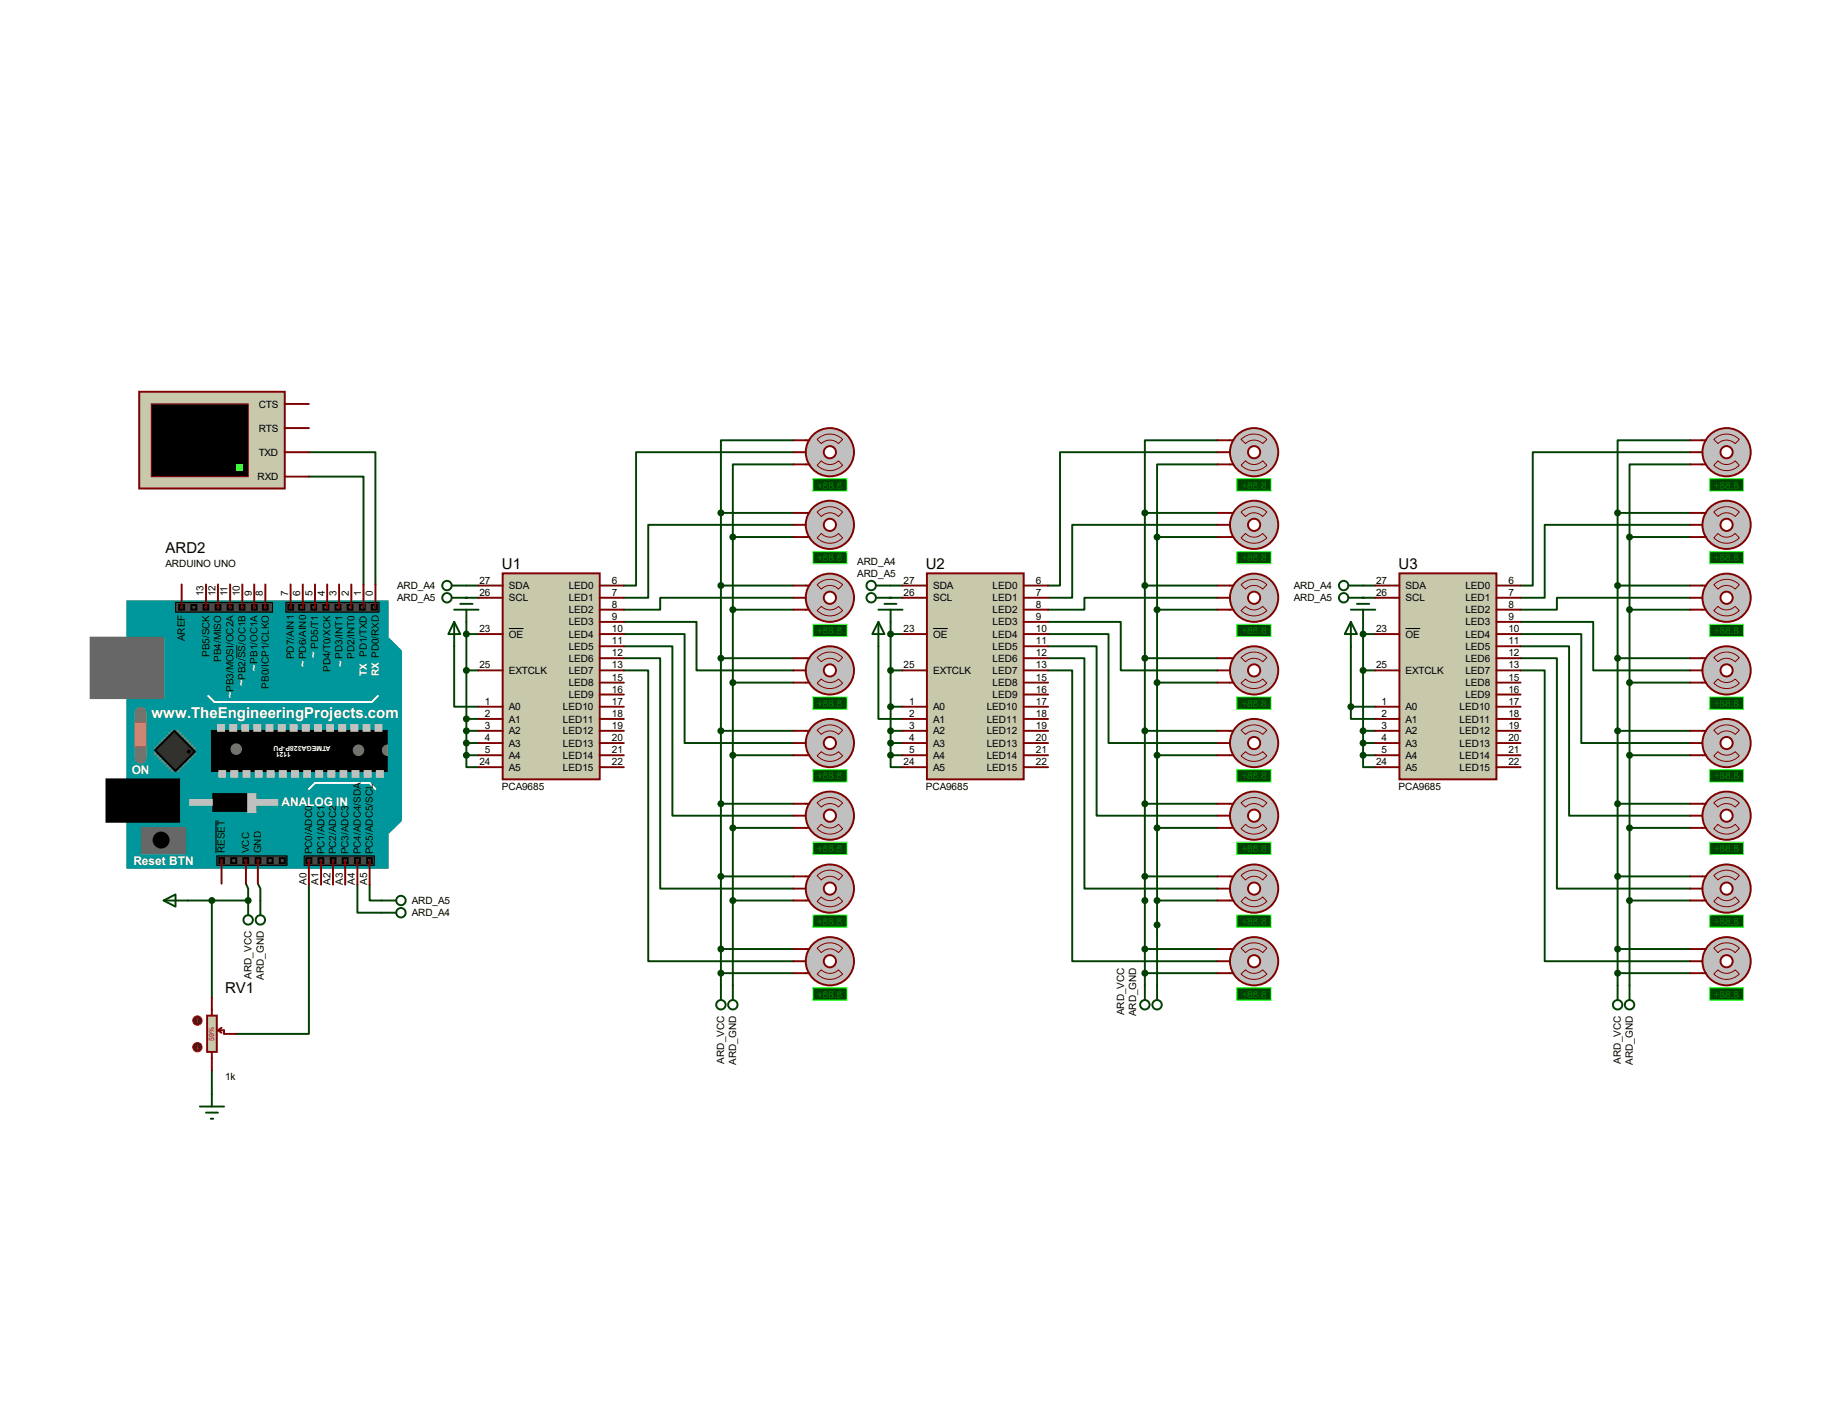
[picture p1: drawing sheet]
<svg xmlns="http://www.w3.org/2000/svg" width="279mm" height="216mm" viewBox="0 0 279 216" stroke-linecap="round" stroke-linejoin="round" font-family="sans-serif">
<g fill="none" stroke="#004000" stroke-width=".3">
<path d="M47.2 72.8h8.3v16.4M47.2 69h10.1v20.2M110.1 78.3h11.1M110.1 78.3v72.2M121.2 67.2h-11.1v11.1M121.2 70.9h-9.3v11.1M121.2 69h-24.1v20.4h-1.9M174.8 78.3h11.1M174.8 78.3v72.2M185.9 67.2h-11.1v11.1M185.9 70.9h-9.2v11.1M185.9 69h-24.1v20.4h-1.8"/>
<path d="M247 78.3h11.1M247 78.3v72.2M258.1 67.2h-11.1v11.1M258.1 70.9h-9.3v11.1M258.1 69h-24.1v20.4h-1.8M69.3 98.7v9.2h3.8M71.2 95v20.3M71.2 89.4h1.9M71.2 91.3h1.9M71.2 96.8h1.9M95.2 95h11.1v7.4h14.9M95.2 96.8h9.3v16.7h16.7"/>
<path d="M95.2 98.7h7.5v25.8h18.5M110.1 89.4h11.1M111.9 82h9.3M111.9 82v68.5M111.9 93.1h9.3M121.2 91.3h-20.4v1.8h-5.6M121.2 80.1h-22.2v11.2h-3.8M134.1 98.7v11.1h3.7M136 89.4h1.8M136 91.3h1.8M136 95v20.3M136 96.8h1.8"/>
<path d="M160 95h11.1v7.4h14.8M160 96.8h9.2v16.7h16.7M160 98.7h7.4v25.8h18.5M174.8 89.4h11.1M176.7 82h9.2M176.7 93.1h9.2M176.7 82v68.5M185.9 91.3h-20.3v1.8h-5.6M185.9 80.1h-22.2v11.2h-3.7M206.2 98.7v9.2M208.1 89.4h1.9M208.1 91.3h1.9"/>
<path d="M208.1 96.8h1.9M208.1 95v20.3M232.2 95h11v7.4h14.9M232.2 96.8h9.2v16.7h16.7M232.2 98.7h7.4v25.8h18.5M247 89.4h11.1M248.8 82h9.3M248.8 93.1h9.3M248.8 82v68.5M258.1 91.3h-20.4v1.8h-5.5M258.1 80.1h-22.3v11.2h-3.6M71.2 115.3v1.8h1.9"/>
<path d="M71.2 111.6h1.9M71.2 115.3h1.9M71.2 102.4h1.9M71.2 109.8h1.9M71.2 113.5h1.9M95.2 100.5h5.6v35.2h20.4M95.2 102.4h3.8v44.4h22.2M110.1 100.5h11.1M110.1 111.6h11.1M111.9 104.2h9.3M111.9 115.3h9.3M136 115.3v1.8h1.8"/>
<path d="M136 111.6h1.8M136 115.3h1.8M136 102.4h1.8M136 113.5h1.8M136 107.9h1.8M160 100.5h5.6v35.2h20.3M160 102.4h3.7v44.4h22.2M174.8 100.5h11.1M174.8 111.6h11.1M176.7 104.2h9.2M176.7 115.3h9.2M206.2 107.9v1.9h3.8"/>
<path d="M206.2 107.9h3.8M208.1 115.3v1.8h1.9M208.1 111.6h1.9M208.1 115.3h1.9M208.1 102.4h1.9M208.1 113.5h1.9M232.2 100.5h5.5v35.2h20.4M232.2 102.4h3.6v44.4h22.3M247 100.5h11.1M247 111.6h11.1M248.8 104.2h9.3M248.8 115.3h9.3"/>
<path d="M28.7 137.5h9.2M32.3 137.5v14.8M37.5 134.9l.4 .8v1.8M37.9 137.5h.1M39.4 134.9l.4 .8v1.8M47.2 135.1v22.8h-11.1M54.6 135.1v4.3h3.7M56.4 135.1v2.4h1.9M110.1 122.7h11.1M110.1 133.8h11.1M111.9 126.4h9.3M111.9 137.5h9.3"/>
<path d="M174.8 122.7h11.1M174.8 133.8h11.1M176.7 126.4h9.2M176.7 137.5h9.2M247 122.7h11.1M247 133.8h11.1M248.8 126.4h9.3M248.8 137.5h9.3M110.1 144.9h11.1M110.1 148.6h11.1M174.8 144.9h11.1M174.8 148.6h11.1"/>
<path d="M247 144.9h11.1M247 148.6h11.1M32.3 163.4v3.7"/>
</g>
<path d="M19.4 91.8h39.8v40.7h-39.8z" fill="#00979c" stroke="#00979c" stroke-width=".3"/>
<g fill="#686767" stroke="#686767" stroke-width=".3">
<path d="M13.8 97.4h11.2v9.2h-11.2z"/>
<path d="M21.6 126.4h6.7v3.9h-6.7z"/>
</g>
<g fill="#000" stroke="#000" stroke-width=".3">
<path d="M16.3 119h11v6.5h-11zM32.3 111.6h26.9v6.1h-26.9zM32.6 121.2h6.4v2.6h-6.4z"/>
<circle cx="24.6" cy="128.3" r="1.14"/>
</g>
<path d="M31.8 106.3l.9 .9h24.1l.9-.9M47.2 120.5l.9-1h8.3l.9 1" fill="none" stroke="#fff" stroke-width=".3"/>
<g fill="#c0c0c0" stroke="#c0c0c0" stroke-width=".3">
<path d="M33.3 110.7h.9v.9h-.9z"/>
<path d="M35.1 110.7h1v.9h-1z"/>
<path d="M37 110.7h.9v.9h-.9z"/>
<path d="M38.8 110.7h1v.9h-1z"/>
<path d="M40.7 110.7h.9v.9h-.9z"/>
<path d="M42.5 110.7h1v.9h-1z"/>
<path d="M44.4 110.7h.9v.9h-.9z"/>
<path d="M46.2 110.7h1v.9h-1z"/>
<path d="M48.1 110.7h.9v.9h-.9z"/>
<path d="M50 110.7h.8v.9h-.8z"/>
<path d="M51.8 110.7h.9v.9h-.9z"/>
<path d="M53.6 110.7h1v.9h-1z"/>
<path d="M55.5 110.7h.9v.9h-.9z"/>
<path d="M57.3 110.7h1v.9h-1z"/>
<path d="M33.5 117.7h.9v.9h-.9z"/>
<path d="M35.3 117.7h.9v.9h-.9z"/>
<path d="M37.2 117.7h.9v.9h-.9z"/>
<path d="M39 117.7h1v.9h-1z"/>
<path d="M40.9 117.7h.9v.9h-.9z"/>
<path d="M42.7 117.7h.9v.9h-.9z"/>
<path d="M44.6 117.7h.9v.9h-.9z"/>
<path d="M46.4 117.7h.9v.9h-.9z"/>
<path d="M48.3 117.7h.9v.9h-.9z"/>
<path d="M50.1 117.7h1v.9h-1z"/>
<path d="M52 117.7h.9v.9h-.9z"/>
<path d="M53.8 117.7h.9v.9h-.9z"/>
<path d="M55.7 117.7h.9v.9h-.9z"/>
<path d="M57.5 117.7h1v.9h-1z"/>
<path d="M37.9 121.2h1.1v2.8h-1.1z"/>
<path d="M29 122.1h3.3v.8h-3.3z"/>
<path d="M39 122.1h3.3v.8h-3.3z"/>
</g>
<path d="M21.5 108.8v6.9" fill="none" stroke="#757575" stroke-width="1.9"/>
<path d="M20.7 110.5h1.5v3.3h-1.5z" fill="#ff8000" stroke="#ff8000" stroke-width=".3"/>
<g fill="none" stroke="#808080" stroke-width=".34">
<path d="M23.7 114.2l.3 .4M24 114.8l-.3 .3M24 113.8l.4 .4M24.4 115.1l-.4 .4M24.4 113.5l.4 .3M24.8 115.5l-.4 .4M24.8 113.1l.3 .4M25.1 115.9l-.3 .3M25.1 112.7l.4 .4M25.5 116.2l-.4 .4M25.5 112.4l.4 .3M25.9 116.6l-.4 .4"/>
<path d="M25.9 112l.3 .4M26.2 117l-.3 .3M26.2 111.6l.4 .4M26.6 117.3l-.4 .4M26.8 117.3l.4 .4M27.2 111.6l-.4 .4M27.2 117l.4 .3M27.6 112l-.4 .4M27.6 116.6l.3 .4M27.9 112.4l-.3 .3M27.9 116.2l.4 .4M28.3 112.7l-.4 .4"/>
<path d="M28.3 115.9l.4 .3M28.7 113.1l-.4 .4M28.7 115.5l.3 .4M29 113.5l-.3 .3M29 115.1l.4 .4M29.4 113.8l-.4 .4M29.4 114.8l.4 .3M29.8 114.2l-.4 .4"/>
</g>
<path d="M23.7 114.6l2.9-3 3.2 3.2-3 2.9z" fill="#2c2c2c" stroke="#000" stroke-width=".3"/>
<circle cx="28.8" cy="114.8" r=".21" fill="#000" stroke="#000" stroke-width=".15"/>
<path d="M26.8 92h14.8v1.5h-14.8z" fill="#464646" stroke="#000" stroke-width=".17"/>
<circle cx="54.7" cy="114.6" r=".8" fill="#757575" stroke="#757575" stroke-width=".15"/>
<g fill="#464646" stroke="#000" stroke-width=".3">
<path d="M27.3 92.4h.8v.7h-.8z"/>
<path d="M31.1 92.4h.7v.7h-.7z"/>
<path d="M32.9 92.4h.8v.7h-.8z"/>
<path d="M34.8 92.4h.7v.7h-.7z"/>
<path d="M36.6 92.4h.7v.7h-.7z"/>
<path d="M38.5 92.4h.7v.7h-.7z"/>
<path d="M29.2 92.4h.8v.7h-.8z"/>
<path d="M40.1 92.4h.8v.7h-.8z"/>
</g>
<g fill="#757575" stroke="#757575" stroke-width=".15">
<circle cx="36.1" cy="114.4" r=".8"/>
<circle cx="59.2" cy="114.6" r=".8"/>
</g>
<path d="M59.4 97.5l1.8 1.9v25.9l-1.8 1.8z" fill="#00979c" stroke="#00979c" stroke-width=".3"/>
<g fill="#464646" stroke="#000" stroke-width=".17">
<path d="M33.1 130.7h10.7v1.4h-10.7z"/>
<path d="M43.6 92h14.3v1.5h-14.3z"/>
<path d="M46.4 130.7h10.7v1.4h-10.7z"/>
</g>
<g fill="#464646" stroke="#000" stroke-width=".3">
<path d="M35.3 131h.8v.8h-.8z"/>
<path d="M39 131h.8v.8h-.8z"/>
<path d="M42.7 131h.8v.8h-.8z"/>
<path d="M40.9 131h.7v.8h-.7z"/>
<path d="M37.2 131h.7v.8h-.7z"/>
<path d="M33.5 131h.7v.8h-.7z"/>
<path d="M44 92.4h.7v.7h-.7z"/>
<path d="M45.7 92.4h.7v.7h-.7z"/>
<path d="M47.5 92.4h.8v.7h-.8z"/>
<path d="M49.4 92.4h.7v.7h-.7z"/>
<path d="M51.2 92.4h.8v.7h-.8z"/>
<path d="M53.1 92.4h.7v.7h-.7z"/>
<path d="M54.9 92.4h.8v.7h-.8z"/>
<path d="M56.8 92.4h.7v.7h-.7z"/>
<path d="M46.8 131h.7v.8h-.7z"/>
<path d="M48.6 131h.8v.8h-.8z"/>
<path d="M50.5 131h.7v.8h-.7z"/>
<path d="M52.3 131h.8v.8h-.8z"/>
<path d="M54.2 131h.7v.8h-.7z"/>
<path d="M56 131h.8v.8h-.8z"/>
</g>
<g fill="none" stroke="#800000" stroke-width=".3">
<path d="M27.7 89.2v3.7M31.5 89.2v3.7M33.3 89.2v3.7M35.1 89.2v3.7M37 89.2v3.7M38.8 89.2v3.7M40.5 89.2v3.7M44.4 89.2v3.7M46.2 89.2v3.7M48.1 89.2v3.7M50 89.2v3.7M51.8 89.2v3.7"/>
<path d="M53.6 89.2v3.7M55.5 89.2v3.7M57.3 89.2v3.7M33.8 131.2v3.7M37.5 131.2v3.7M39.4 131.2v3.7M47.2 131.4v3.7M49 131.4v3.7M50.8 131.4v3.7M52.7 131.4v3.7M54.6 131.4v3.7M56.4 131.4v3.7"/>
</g>
<path d="M36.2 98.5v2M33 125.2v5.1" fill="none" stroke="#000" stroke-width=".15"/>
<circle cx="126.7" cy="91.3" r="3.7" fill="#c0c0c0" stroke="#800000" stroke-width=".3"/>
<circle cx="126.7" cy="91.3" r=".93" fill="#fff" stroke="#800000" stroke-width=".3"/>
<path d="M123 89.4h.6M123 93.1h.6" fill="none" stroke="#800000" stroke-width=".3"/>
<path d="M124.1 95.3h5.2v1.9h-5.2z" fill="#004000" stroke="#0f0" stroke-width=".15"/>
<path d="M124.8 93.2l.6-.6a1.87 1.87 0 0 0 2.6 0l.7 .6a2.71 2.71 0 0 1-3.9 0zM124.8 89.3a2.71 2.71 0 0 1 3.9 0l-.7 .7a1.79 1.79 0 0 0-2.6 0z" fill="none" stroke="#800000" stroke-width=".15"/>
<path d="M121.2 91.3h1.8M121.2 89.4h1.8M121.2 93.1h1.8" fill="none" stroke="#800000" stroke-width=".3"/>
<circle cx="126.7" cy="102.4" r="3.7" fill="#c0c0c0" stroke="#800000" stroke-width=".3"/>
<circle cx="126.7" cy="102.4" r=".93" fill="#fff" stroke="#800000" stroke-width=".3"/>
<path d="M123 100.5h.6M123 104.2h.6" fill="none" stroke="#800000" stroke-width=".3"/>
<path d="M124.1 106.4h5.2v1.9h-5.2z" fill="#004000" stroke="#0f0" stroke-width=".15"/>
<path d="M124.8 104.3l.6-.6a1.87 1.87 0 0 0 2.6 0l.7 .6a2.71 2.71 0 0 1-3.9 0zM124.8 100.4a2.64 2.64 0 0 1 3.9 0l-.7 .6a1.87 1.87 0 0 0-2.6 0z" fill="none" stroke="#800000" stroke-width=".15"/>
<path d="M121.2 102.4h1.8M121.2 100.5h1.8M121.2 104.2h1.8" fill="none" stroke="#800000" stroke-width=".3"/>
<circle cx="126.7" cy="113.5" r="3.7" fill="#c0c0c0" stroke="#800000" stroke-width=".3"/>
<circle cx="126.7" cy="113.5" r=".93" fill="#fff" stroke="#800000" stroke-width=".3"/>
<path d="M123 111.6h.6M123 115.3h.6" fill="none" stroke="#800000" stroke-width=".3"/>
<path d="M124.1 117.5h5.2v1.9h-5.2z" fill="#004000" stroke="#0f0" stroke-width=".15"/>
<path d="M124.8 115.4l.6-.6a1.87 1.87 0 0 0 2.6 0l.7 .6a2.64 2.64 0 0 1-3.9 0zM124.8 111.5a2.71 2.71 0 0 1 3.9 0l-.7 .6a1.87 1.87 0 0 0-2.6 0z" fill="none" stroke="#800000" stroke-width=".15"/>
<path d="M121.2 113.5h1.8M121.2 111.6h1.8M121.2 115.3h1.8" fill="none" stroke="#800000" stroke-width=".3"/>
<circle cx="126.7" cy="124.5" r="3.7" fill="#c0c0c0" stroke="#800000" stroke-width=".3"/>
<circle cx="126.7" cy="124.5" r=".93" fill="#fff" stroke="#800000" stroke-width=".3"/>
<path d="M123 122.7h.6M123 126.4h.6" fill="none" stroke="#800000" stroke-width=".3"/>
<path d="M124.1 128.6h5.2v1.9h-5.2z" fill="#004000" stroke="#0f0" stroke-width=".15"/>
<path d="M124.8 122.6a2.71 2.71 0 0 1 3.9 0l-.7 .6a1.87 1.87 0 0 0-2.6 0zM125.4 125.9a1.79 1.79 0 0 0 2.6 0l.7 .6a2.71 2.71 0 0 1-3.9 0z" fill="none" stroke="#800000" stroke-width=".15"/>
<path d="M121.2 124.5h1.8M121.2 122.7h1.8M121.2 126.4h1.8" fill="none" stroke="#800000" stroke-width=".3"/>
<circle cx="126.7" cy="135.7" r="3.7" fill="#c0c0c0" stroke="#800000" stroke-width=".3"/>
<circle cx="126.7" cy="135.7" r=".93" fill="#fff" stroke="#800000" stroke-width=".3"/>
<path d="M123 133.8h.6M123 137.5h.6" fill="none" stroke="#800000" stroke-width=".3"/>
<path d="M124.1 139.7h5.2v1.9h-5.2z" fill="#004000" stroke="#0f0" stroke-width=".15"/>
<path d="M124.8 133.7a2.71 2.71 0 0 1 3.9 0l-.7 .7a1.79 1.79 0 0 0-2.6 0zM125.4 136.9a1.79 1.79 0 0 0 2.6 0l.7 .7a2.71 2.71 0 0 1-3.9 0z" fill="none" stroke="#800000" stroke-width=".15"/>
<path d="M121.2 135.7h1.8M121.2 133.8h1.8M121.2 137.5h1.8" fill="none" stroke="#800000" stroke-width=".3"/>
<circle cx="126.7" cy="146.8" r="3.7" fill="#c0c0c0" stroke="#800000" stroke-width=".3"/>
<circle cx="126.7" cy="146.8" r=".93" fill="#fff" stroke="#800000" stroke-width=".3"/>
<path d="M123 144.9h.6M123 148.6h.6" fill="none" stroke="#800000" stroke-width=".3"/>
<path d="M124.1 150.8h5.2v1.9h-5.2z" fill="#004000" stroke="#0f0" stroke-width=".15"/>
<path d="M124.8 148.7l.6-.6a1.87 1.87 0 0 0 2.6 0l.7 .6a2.71 2.71 0 0 1-3.9 0zM124.8 144.8a2.71 2.71 0 0 1 3.9 0l-.7 .7a1.79 1.79 0 0 0-2.6 0z" fill="none" stroke="#800000" stroke-width=".15"/>
<path d="M121.2 146.8h1.8M121.2 144.9h1.8M121.2 148.6h1.8" fill="none" stroke="#800000" stroke-width=".3"/>
<circle cx="126.7" cy="80.1" r="3.7" fill="#c0c0c0" stroke="#800000" stroke-width=".3"/>
<circle cx="126.7" cy="80.1" r=".93" fill="#fff" stroke="#800000" stroke-width=".3"/>
<path d="M123 78.3h.6M123 82h.6" fill="none" stroke="#800000" stroke-width=".3"/>
<path d="M124.1 84.2h5.2v1.9h-5.2z" fill="#004000" stroke="#0f0" stroke-width=".15"/>
<path d="M124.8 78.2a2.71 2.71 0 0 1 3.9 0l-.7 .7a1.79 1.79 0 0 0-2.6 0zM125.4 81.4a1.79 1.79 0 0 0 2.6 0l.7 .7a2.71 2.71 0 0 1-3.9 0z" fill="none" stroke="#800000" stroke-width=".15"/>
<path d="M121.2 78.3h1.8M121.2 80.1h1.8M121.2 82h1.8" fill="none" stroke="#800000" stroke-width=".3"/>
<circle cx="126.7" cy="69" r="3.7" fill="#c0c0c0" stroke="#800000" stroke-width=".3"/>
<circle cx="126.7" cy="69" r=".93" fill="#fff" stroke="#800000" stroke-width=".3"/>
<path d="M123 67.2h.6M123 70.9h.6" fill="none" stroke="#800000" stroke-width=".3"/>
<path d="M124.1 73.1h5.2v1.9h-5.2z" fill="#004000" stroke="#0f0" stroke-width=".15"/>
<path d="M124.8 67.1a2.71 2.71 0 0 1 3.9 0l-.7 .6a1.87 1.87 0 0 0-2.6 0zM125.4 70.4a1.79 1.79 0 0 0 2.6 0l.7 .6a2.71 2.71 0 0 1-3.9 0z" fill="none" stroke="#800000" stroke-width=".15"/>
<path d="M121.2 69h1.8M121.2 67.2h1.8M121.2 70.9h1.8" fill="none" stroke="#800000" stroke-width=".3"/>
<path d="M69.3 93.1h3.8M70.3 92.2h1.8M71 91.3h.4M71.2 93.1v1.9" fill="none" stroke="#004000" stroke-width=".3"/>
<g fill="#004000" stroke="#004000" stroke-width=".3">
<circle cx="71.2" cy="115.3" r=".38"/>
<circle cx="71.2" cy="113.5" r=".38"/>
<circle cx="71.2" cy="111.6" r=".38"/>
<circle cx="71.2" cy="109.8" r=".38"/>
<circle cx="71.2" cy="102.4" r=".38"/>
<circle cx="110.1" cy="78.3" r=".38"/>
<circle cx="110.1" cy="89.4" r=".38"/>
<circle cx="111.9" cy="82" r=".38"/>
<circle cx="111.9" cy="93.1" r=".38"/>
<circle cx="110.1" cy="100.5" r=".38"/>
<circle cx="111.9" cy="104.2" r=".38"/>
<circle cx="110.1" cy="122.7" r=".38"/>
<circle cx="111.9" cy="126.4" r=".38"/>
<circle cx="110.1" cy="133.8" r=".38"/>
<circle cx="111.9" cy="137.5" r=".38"/>
<circle cx="110.1" cy="144.9" r=".38"/>
<circle cx="110.1" cy="148.6" r=".38"/>
<circle cx="110.1" cy="111.6" r=".38"/>
<circle cx="111.9" cy="115.3" r=".38"/>
</g>
<circle cx="191.5" cy="91.3" r="3.7" fill="#c0c0c0" stroke="#800000" stroke-width=".3"/>
<circle cx="191.5" cy="91.3" r=".93" fill="#fff" stroke="#800000" stroke-width=".3"/>
<path d="M187.7 89.4h.6M187.7 93.1h.6" fill="none" stroke="#800000" stroke-width=".3"/>
<path d="M188.8 95.3h5.3v1.9h-5.3z" fill="#004000" stroke="#0f0" stroke-width=".15"/>
<path d="M189.5 93.2l.7-.6a1.87 1.87 0 0 0 2.6 0l.6 .6a2.76 2.76 0 0 1-3.9 0zM189.5 89.3a2.76 2.76 0 0 1 3.9 0l-.6 .7a1.79 1.79 0 0 0-2.6 0z" fill="none" stroke="#800000" stroke-width=".15"/>
<path d="M185.9 91.3h1.8M185.9 89.4h1.8M185.9 93.1h1.8" fill="none" stroke="#800000" stroke-width=".3"/>
<circle cx="191.5" cy="102.4" r="3.7" fill="#c0c0c0" stroke="#800000" stroke-width=".3"/>
<circle cx="191.5" cy="102.4" r=".93" fill="#fff" stroke="#800000" stroke-width=".3"/>
<path d="M187.7 100.5h.6M187.7 104.2h.6" fill="none" stroke="#800000" stroke-width=".3"/>
<path d="M188.8 106.4h5.3v1.9h-5.3z" fill="#004000" stroke="#0f0" stroke-width=".15"/>
<path d="M189.5 104.3l.7-.6a1.87 1.87 0 0 0 2.6 0l.6 .6a2.76 2.76 0 0 1-3.9 0zM189.5 100.4a2.69 2.69 0 0 1 3.9 0l-.6 .6a1.87 1.87 0 0 0-2.6 0z" fill="none" stroke="#800000" stroke-width=".15"/>
<path d="M185.9 102.4h1.8M185.9 100.5h1.8M185.9 104.2h1.8" fill="none" stroke="#800000" stroke-width=".3"/>
<circle cx="191.5" cy="113.5" r="3.7" fill="#c0c0c0" stroke="#800000" stroke-width=".3"/>
<circle cx="191.5" cy="113.5" r=".93" fill="#fff" stroke="#800000" stroke-width=".3"/>
<path d="M187.7 111.6h.6M187.7 115.3h.6" fill="none" stroke="#800000" stroke-width=".3"/>
<path d="M188.8 117.5h5.3v1.9h-5.3z" fill="#004000" stroke="#0f0" stroke-width=".15"/>
<path d="M189.5 115.4l.7-.6a1.87 1.87 0 0 0 2.6 0l.6 .6a2.69 2.69 0 0 1-3.9 0zM189.5 111.5a2.76 2.76 0 0 1 3.9 0l-.6 .6a1.87 1.87 0 0 0-2.6 0z" fill="none" stroke="#800000" stroke-width=".15"/>
<path d="M185.9 113.5h1.8M185.9 111.6h1.8M185.9 115.3h1.8" fill="none" stroke="#800000" stroke-width=".3"/>
<circle cx="191.5" cy="124.5" r="3.7" fill="#c0c0c0" stroke="#800000" stroke-width=".3"/>
<circle cx="191.5" cy="124.5" r=".93" fill="#fff" stroke="#800000" stroke-width=".3"/>
<path d="M187.7 122.7h.6M187.7 126.4h.6" fill="none" stroke="#800000" stroke-width=".3"/>
<path d="M188.8 128.6h5.3v1.9h-5.3z" fill="#004000" stroke="#0f0" stroke-width=".15"/>
<path d="M189.5 126.5l.7-.6a1.79 1.79 0 0 0 2.6 0l.6 .6a2.76 2.76 0 0 1-3.9 0zM189.5 122.6a2.76 2.76 0 0 1 3.9 0l-.6 .6a1.87 1.87 0 0 0-2.6 0z" fill="none" stroke="#800000" stroke-width=".15"/>
<path d="M185.9 124.5h1.8M185.9 122.7h1.8M185.9 126.4h1.8" fill="none" stroke="#800000" stroke-width=".3"/>
<circle cx="191.5" cy="135.7" r="3.7" fill="#c0c0c0" stroke="#800000" stroke-width=".3"/>
<circle cx="191.5" cy="135.7" r=".93" fill="#fff" stroke="#800000" stroke-width=".3"/>
<path d="M187.7 133.8h.6M187.7 137.5h.6" fill="none" stroke="#800000" stroke-width=".3"/>
<path d="M188.8 139.7h5.3v1.9h-5.3z" fill="#004000" stroke="#0f0" stroke-width=".15"/>
<path d="M189.5 137.6l.7-.7a1.79 1.79 0 0 0 2.6 0l.6 .7a2.76 2.76 0 0 1-3.9 0zM189.5 133.7a2.76 2.76 0 0 1 3.9 0l-.6 .7a1.79 1.79 0 0 0-2.6 0z" fill="none" stroke="#800000" stroke-width=".15"/>
<path d="M185.9 135.7h1.8M185.9 133.8h1.8M185.9 137.5h1.8" fill="none" stroke="#800000" stroke-width=".3"/>
<circle cx="191.5" cy="146.8" r="3.7" fill="#c0c0c0" stroke="#800000" stroke-width=".3"/>
<circle cx="191.5" cy="146.8" r=".93" fill="#fff" stroke="#800000" stroke-width=".3"/>
<path d="M187.7 144.9h.6M187.7 148.6h.6" fill="none" stroke="#800000" stroke-width=".3"/>
<path d="M188.8 150.8h5.3v1.9h-5.3z" fill="#004000" stroke="#0f0" stroke-width=".15"/>
<path d="M189.5 148.7l.7-.6a1.87 1.87 0 0 0 2.6 0l.6 .6a2.76 2.76 0 0 1-3.9 0zM189.5 144.8a2.76 2.76 0 0 1 3.9 0l-.6 .7a1.79 1.79 0 0 0-2.6 0z" fill="none" stroke="#800000" stroke-width=".15"/>
<path d="M185.9 146.8h1.8M185.9 144.9h1.8M185.9 148.6h1.8" fill="none" stroke="#800000" stroke-width=".3"/>
<circle cx="191.5" cy="80.1" r="3.7" fill="#c0c0c0" stroke="#800000" stroke-width=".3"/>
<circle cx="191.5" cy="80.1" r=".93" fill="#fff" stroke="#800000" stroke-width=".3"/>
<path d="M187.7 78.3h.6M187.7 82h.6" fill="none" stroke="#800000" stroke-width=".3"/>
<path d="M188.8 84.2h5.3v1.9h-5.3z" fill="#004000" stroke="#0f0" stroke-width=".15"/>
<path d="M189.5 78.2a2.76 2.76 0 0 1 3.9 0l-.6 .7a1.79 1.79 0 0 0-2.6 0zM189.5 82.1l.7-.7a1.79 1.79 0 0 0 2.6 0l.6 .7a2.76 2.76 0 0 1-3.9 0z" fill="none" stroke="#800000" stroke-width=".15"/>
<path d="M185.9 78.3h1.8M185.9 80.1h1.8M185.9 82h1.8" fill="none" stroke="#800000" stroke-width=".3"/>
<circle cx="191.5" cy="69" r="3.7" fill="#c0c0c0" stroke="#800000" stroke-width=".3"/>
<circle cx="191.5" cy="69" r=".93" fill="#fff" stroke="#800000" stroke-width=".3"/>
<path d="M187.7 67.2h.6M187.7 70.9h.6" fill="none" stroke="#800000" stroke-width=".3"/>
<path d="M188.8 73.1h5.3v1.9h-5.3z" fill="#004000" stroke="#0f0" stroke-width=".15"/>
<path d="M189.5 71l.7-.6a1.79 1.79 0 0 0 2.6 0l.6 .6a2.76 2.76 0 0 1-3.9 0zM189.5 67.1a2.76 2.76 0 0 1 3.9 0l-.6 .6a1.87 1.87 0 0 0-2.6 0z" fill="none" stroke="#800000" stroke-width=".15"/>
<path d="M185.9 69h1.8M185.9 67.2h1.8M185.9 70.9h1.8" fill="none" stroke="#800000" stroke-width=".3"/>
<g fill="none" stroke="#004000" stroke-width=".3">
<path d="M69 91.3h2.2M69 89.4h2.2M134.1 93.1h3.7M135 92.2h1.9M135.8 91.3h.3M136 93.1v1.9M58.3 139.4h2.2M58.3 137.5h2.2"/>
<circle cx="68.2" cy="91.3" r=".72"/>
<circle cx="68.2" cy="89.4" r=".72"/>
<circle cx="61.2" cy="137.5" r=".72"/>
<circle cx="61.2" cy="139.4" r=".72"/>
</g>
<g fill="#004000" stroke="#004000" stroke-width=".3">
<circle cx="174.8" cy="78.3" r=".38"/>
<circle cx="174.8" cy="89.4" r=".38"/>
<circle cx="176.7" cy="82" r=".38"/>
<circle cx="176.7" cy="93.1" r=".38"/>
<circle cx="174.8" cy="100.5" r=".38"/>
<circle cx="176.7" cy="104.2" r=".38"/>
<circle cx="174.8" cy="122.7" r=".38"/>
<circle cx="176.7" cy="126.4" r=".38"/>
<circle cx="174.8" cy="133.8" r=".38"/>
<circle cx="176.7" cy="137.5" r=".38"/>
<circle cx="174.8" cy="144.9" r=".38"/>
<circle cx="174.8" cy="148.6" r=".38"/>
<circle cx="174.8" cy="111.6" r=".38"/>
<circle cx="176.7" cy="115.3" r=".38"/>
</g>
<path d="M76.8 87.5h14.8v31.5h-14.8z" fill="#c8c8aa" stroke="#800000" stroke-width=".3"/>
<g fill="none" stroke="#800000" stroke-width=".3">
<path d="M73.1 89.4h3.7M73.1 91.3h3.7M73.1 96.8h3.7M91.6 89.4h3.6M91.6 91.3h3.6M91.6 96.8h3.6M91.6 93.1h3.6M91.6 95h3.6M91.6 98.7h3.6M73.1 102.4h3.7M73.1 107.9h3.7M73.1 109.8h3.7"/>
<path d="M73.1 111.6h3.7M73.1 115.3h3.7M73.1 113.5h3.7M73.1 117.1h3.7M91.6 102.4h3.6M91.6 107.9h3.6M91.6 109.8h3.6M91.6 111.6h3.6M91.6 115.3h3.6M91.6 113.5h3.6M91.6 117.1h3.6M91.6 100.5h3.6"/>
<path d="M91.6 104.2h3.6M91.6 106h3.6"/>
</g>
<path d="M77.7 96h2.2" fill="none" stroke="#000" stroke-width=".15"/>
<g fill="none" stroke="#004000" stroke-width=".3">
<path d="M133.7 89.4h2.3M133.7 91.3h2.3M37.9 137.5v2.2M39.8 137.5v2.2"/>
<circle cx="133" cy="91.3" r=".72"/>
<circle cx="133" cy="89.4" r=".72"/>
<circle cx="37.9" cy="140.5" r=".72"/>
<circle cx="39.8" cy="140.5" r=".72"/>
</g>
<path d="M141.5 87.5h14.8v31.5h-14.8z" fill="#c8c8aa" stroke="#800000" stroke-width=".3"/>
<g fill="none" stroke="#800000" stroke-width=".3">
<path d="M137.8 89.4h3.7M137.8 91.3h3.7M137.8 96.8h3.7M156.3 89.4h3.7M156.3 91.3h3.7M156.3 96.8h3.7M156.3 93.1h3.7M156.3 95h3.7M156.3 98.7h3.7M137.8 102.4h3.7M137.8 107.9h3.7M137.8 109.8h3.7"/>
<path d="M137.8 111.6h3.7M137.8 115.3h3.7M137.8 113.5h3.7M137.8 117.1h3.7M156.3 102.4h3.7M156.3 107.9h3.7M156.3 109.8h3.7M156.3 111.6h3.7M156.3 115.3h3.7M156.3 113.5h3.7M156.3 117.1h3.7M156.3 100.5h3.7"/>
<path d="M156.3 104.2h3.7M156.3 106h3.7"/>
</g>
<path d="M142.5 96h2.2" fill="none" stroke="#000" stroke-width=".15"/>
<g fill="none" stroke="#004000" stroke-width=".3">
<path d="M110.1 150.5v2.2M111.9 150.5v2.2M174.8 150.5v2.2M176.7 150.5v2.2"/>
<circle cx="110.1" cy="153.4" r=".72"/>
<circle cx="111.9" cy="153.4" r=".72"/>
<circle cx="174.8" cy="153.4" r=".72"/>
<circle cx="176.7" cy="153.4" r=".72"/>
</g>
<g fill="#004000" stroke="#004000" stroke-width=".3">
<circle cx="174.8" cy="137.5" r=".38"/>
<circle cx="136" cy="96.8" r=".38"/>
</g>
<path d="M21.3 59.8h22.2v14.8h-22.2z" fill="#c8c8aa" stroke="#800000" stroke-width=".3"/>
<path d="M23.1 61.7h14.8v11.1h-14.8z" fill="#000" stroke="#800000" stroke-width=".17"/>
<path d="M36.1 70.9h.9v.9h-.9z" fill="#0f0"/>
<path d="M43.5 72.8h3.7M43.5 65.4h3.7M43.5 69h3.7M43.5 61.7h3.7" fill="none" stroke="#800000" stroke-width=".3"/>
<circle cx="71.2" cy="96.8" r=".38" fill="#004000" stroke="#004000" stroke-width=".3"/>
<circle cx="263.6" cy="91.3" r="3.7" fill="#c0c0c0" stroke="#800000" stroke-width=".3"/>
<circle cx="263.6" cy="91.3" r=".93" fill="#fff" stroke="#800000" stroke-width=".3"/>
<path d="M259.9 89.4h.6M259.9 93.1h.6" fill="none" stroke="#800000" stroke-width=".3"/>
<path d="M261 95.3h5.2v1.9h-5.2z" fill="#004000" stroke="#0f0" stroke-width=".15"/>
<path d="M261.7 93.2l.6-.6a1.87 1.87 0 0 0 2.6 0l.7 .6a2.71 2.71 0 0 1-3.9 0zM261.7 89.3a2.71 2.71 0 0 1 3.9 0l-.7 .7a1.79 1.79 0 0 0-2.6 0z" fill="none" stroke="#800000" stroke-width=".15"/>
<path d="M258.1 91.3h1.8M258.1 89.4h1.8M258.1 93.1h1.8" fill="none" stroke="#800000" stroke-width=".3"/>
<circle cx="263.6" cy="102.4" r="3.7" fill="#c0c0c0" stroke="#800000" stroke-width=".3"/>
<circle cx="263.6" cy="102.4" r=".93" fill="#fff" stroke="#800000" stroke-width=".3"/>
<path d="M259.9 100.5h.6M259.9 104.2h.6" fill="none" stroke="#800000" stroke-width=".3"/>
<path d="M261 106.4h5.2v1.9h-5.2z" fill="#004000" stroke="#0f0" stroke-width=".15"/>
<path d="M261.7 104.3l.6-.6a1.87 1.87 0 0 0 2.6 0l.7 .6a2.71 2.71 0 0 1-3.9 0zM261.7 100.4a2.64 2.64 0 0 1 3.9 0l-.7 .6a1.87 1.87 0 0 0-2.6 0z" fill="none" stroke="#800000" stroke-width=".15"/>
<path d="M258.1 102.4h1.8M258.1 100.5h1.8M258.1 104.2h1.8" fill="none" stroke="#800000" stroke-width=".3"/>
<circle cx="263.6" cy="113.5" r="3.7" fill="#c0c0c0" stroke="#800000" stroke-width=".3"/>
<circle cx="263.6" cy="113.5" r=".93" fill="#fff" stroke="#800000" stroke-width=".3"/>
<path d="M259.9 111.6h.6M259.9 115.3h.6" fill="none" stroke="#800000" stroke-width=".3"/>
<path d="M261 117.5h5.2v1.9h-5.2z" fill="#004000" stroke="#0f0" stroke-width=".15"/>
<path d="M261.7 115.4l.6-.6a1.87 1.87 0 0 0 2.6 0l.7 .6a2.64 2.64 0 0 1-3.9 0zM261.7 111.5a2.71 2.71 0 0 1 3.9 0l-.7 .6a1.87 1.87 0 0 0-2.6 0z" fill="none" stroke="#800000" stroke-width=".15"/>
<path d="M258.1 113.5h1.8M258.1 111.6h1.8M258.1 115.3h1.8" fill="none" stroke="#800000" stroke-width=".3"/>
<circle cx="263.6" cy="124.5" r="3.7" fill="#c0c0c0" stroke="#800000" stroke-width=".3"/>
<circle cx="263.6" cy="124.5" r=".93" fill="#fff" stroke="#800000" stroke-width=".3"/>
<path d="M259.9 122.7h.6M259.9 126.4h.6" fill="none" stroke="#800000" stroke-width=".3"/>
<path d="M261 128.6h5.2v1.9h-5.2z" fill="#004000" stroke="#0f0" stroke-width=".15"/>
<path d="M261.7 122.6a2.71 2.71 0 0 1 3.9 0l-.7 .6a1.87 1.87 0 0 0-2.6 0zM262.3 125.9a1.79 1.79 0 0 0 2.6 0l.7 .6a2.71 2.71 0 0 1-3.9 0z" fill="none" stroke="#800000" stroke-width=".15"/>
<path d="M258.1 124.5h1.8M258.1 122.7h1.8M258.1 126.4h1.8" fill="none" stroke="#800000" stroke-width=".3"/>
<circle cx="263.6" cy="135.7" r="3.7" fill="#c0c0c0" stroke="#800000" stroke-width=".3"/>
<circle cx="263.6" cy="135.7" r=".93" fill="#fff" stroke="#800000" stroke-width=".3"/>
<path d="M259.9 133.8h.6M259.9 137.5h.6" fill="none" stroke="#800000" stroke-width=".3"/>
<path d="M261 139.7h5.2v1.9h-5.2z" fill="#004000" stroke="#0f0" stroke-width=".15"/>
<path d="M261.7 133.7a2.71 2.71 0 0 1 3.9 0l-.7 .7a1.79 1.79 0 0 0-2.6 0zM262.3 136.9a1.79 1.79 0 0 0 2.6 0l.7 .7a2.71 2.71 0 0 1-3.9 0z" fill="none" stroke="#800000" stroke-width=".15"/>
<path d="M258.1 135.7h1.8M258.1 133.8h1.8M258.1 137.5h1.8" fill="none" stroke="#800000" stroke-width=".3"/>
<circle cx="263.6" cy="146.8" r="3.7" fill="#c0c0c0" stroke="#800000" stroke-width=".3"/>
<circle cx="263.6" cy="146.8" r=".93" fill="#fff" stroke="#800000" stroke-width=".3"/>
<path d="M259.9 144.9h.6M259.9 148.6h.6" fill="none" stroke="#800000" stroke-width=".3"/>
<path d="M261 150.8h5.2v1.9h-5.2z" fill="#004000" stroke="#0f0" stroke-width=".15"/>
<path d="M261.7 148.7l.6-.6a1.87 1.87 0 0 0 2.6 0l.7 .6a2.71 2.71 0 0 1-3.9 0zM261.7 144.8a2.71 2.71 0 0 1 3.9 0l-.7 .7a1.79 1.79 0 0 0-2.6 0z" fill="none" stroke="#800000" stroke-width=".15"/>
<path d="M258.1 146.8h1.8M258.1 144.9h1.8M258.1 148.6h1.8" fill="none" stroke="#800000" stroke-width=".3"/>
<circle cx="263.6" cy="80.1" r="3.7" fill="#c0c0c0" stroke="#800000" stroke-width=".3"/>
<circle cx="263.6" cy="80.1" r=".93" fill="#fff" stroke="#800000" stroke-width=".3"/>
<path d="M259.9 78.3h.6M259.9 82h.6" fill="none" stroke="#800000" stroke-width=".3"/>
<path d="M261 84.2h5.2v1.9h-5.2z" fill="#004000" stroke="#0f0" stroke-width=".15"/>
<path d="M261.7 78.2a2.71 2.71 0 0 1 3.9 0l-.7 .7a1.79 1.79 0 0 0-2.6 0zM262.3 81.4a1.79 1.79 0 0 0 2.6 0l.7 .7a2.71 2.71 0 0 1-3.9 0z" fill="none" stroke="#800000" stroke-width=".15"/>
<path d="M258.1 78.3h1.8M258.1 80.1h1.8M258.1 82h1.8" fill="none" stroke="#800000" stroke-width=".3"/>
<circle cx="263.6" cy="69" r="3.7" fill="#c0c0c0" stroke="#800000" stroke-width=".3"/>
<circle cx="263.6" cy="69" r=".93" fill="#fff" stroke="#800000" stroke-width=".3"/>
<path d="M259.9 67.2h.6M259.9 70.9h.6" fill="none" stroke="#800000" stroke-width=".3"/>
<path d="M261 73.1h5.2v1.9h-5.2z" fill="#004000" stroke="#0f0" stroke-width=".15"/>
<path d="M261.7 67.1a2.71 2.71 0 0 1 3.9 0l-.7 .6a1.87 1.87 0 0 0-2.6 0zM262.3 70.4a1.79 1.79 0 0 0 2.6 0l.7 .6a2.71 2.71 0 0 1-3.9 0z" fill="none" stroke="#800000" stroke-width=".15"/>
<path d="M258.1 69h1.8M258.1 67.2h1.8M258.1 70.9h1.8" fill="none" stroke="#800000" stroke-width=".3"/>
<g fill="none" stroke="#004000" stroke-width=".3">
<path d="M69.3 95l1 1.8h-1.8zM69.3 95v3.7M134.1 95l.9 1.8h-1.8zM134.1 95v3.7M205.9 91.3h2.4M205.9 89.4h2.2M206.2 95l1 1.8h-1.9zM206.2 93.1h3.8M206.2 95v3.7M207.2 92.2h1.8M208.1 93.1v1.9M25 137.5l1.8-.9v1.8z"/>
<path d="M25 137.5h3.7M247 150.5v2.2M248.8 150.5v2.2"/>
<circle cx="205.1" cy="89.4" r=".72"/>
<circle cx="205.1" cy="91.3" r=".72"/>
<circle cx="247" cy="153.4" r=".72"/>
<circle cx="248.8" cy="153.4" r=".72"/>
</g>
<g fill="#004000" stroke="#004000" stroke-width=".3">
<circle cx="208.1" cy="115.3" r=".38"/>
<circle cx="208.1" cy="113.5" r=".38"/>
<circle cx="247" cy="78.3" r=".38"/>
<circle cx="247" cy="89.4" r=".38"/>
<circle cx="248.8" cy="82" r=".38"/>
<circle cx="248.8" cy="93.1" r=".38"/>
<circle cx="247" cy="100.5" r=".38"/>
<circle cx="248.8" cy="104.2" r=".38"/>
<circle cx="247" cy="122.7" r=".38"/>
<circle cx="248.8" cy="126.4" r=".38"/>
<circle cx="247" cy="133.8" r=".38"/>
<circle cx="248.8" cy="137.5" r=".38"/>
<circle cx="247" cy="144.9" r=".38"/>
<circle cx="247" cy="148.6" r=".38"/>
<circle cx="247" cy="111.6" r=".38"/>
<circle cx="248.8" cy="115.3" r=".38"/>
<circle cx="208.1" cy="96.8" r=".38"/>
<circle cx="176.7" cy="141.2" r=".38"/>
<circle cx="37.9" cy="137.5" r=".38"/>
<circle cx="136" cy="113.5" r=".38"/>
<circle cx="136" cy="115.3" r=".38"/>
<circle cx="136" cy="111.6" r=".38"/>
<circle cx="136" cy="102.4" r=".38"/>
<circle cx="136" cy="107.9" r=".38"/>
</g>
<path d="M31.6 155.1h1.5v5.5h-1.5z" fill="#c8c8aa" stroke="#800000" stroke-width=".3"/>
<path d="M32.3 152.3v2.8M33.3 157.3l.5 .4M33.3 157.3h.9v.6h1.9M33.8 156.9l-.5 .4M32.3 160.6v2.8" fill="none" stroke="#800000" stroke-width=".3"/>
<circle cx="30.1" cy="155.8" r=".72" fill="#400000" stroke="#f00" stroke-width=".15"/>
<path d="M30.1 155.4l-.1 .2M30.1 155.4l.2 .2M30.1 155.4v.8" fill="none" stroke="#f00" stroke-width=".15"/>
<circle cx="30.1" cy="159.9" r=".72" fill="#400000" stroke="#f00" stroke-width=".15"/>
<path d="M30.1 159.5v.8M30 160.1l.1 .2M30.3 160.1l-.2 .2" fill="none" stroke="#f00" stroke-width=".15"/>
<g fill="#004000" stroke="#004000" stroke-width=".3">
<circle cx="32.3" cy="137.5" r=".38"/>
<circle cx="208.1" cy="102.4" r=".38"/>
</g>
<path d="M30.5 169h3.7M31.5 169.9h1.8M32.2 170.8h.4M32.3 167.1v1.9" fill="none" stroke="#004000" stroke-width=".3"/>
<path d="M213.7 87.5h14.8v31.5h-14.8z" fill="#c8c8aa" stroke="#800000" stroke-width=".3"/>
<g fill="none" stroke="#800000" stroke-width=".3">
<path d="M210 89.4h3.7M210 91.3h3.7M210 96.8h3.7M228.5 89.4h3.7M228.5 91.3h3.7M228.5 96.8h3.7M228.5 93.1h3.7M228.5 95h3.7M228.5 98.7h3.7M210 102.4h3.7M210 107.9h3.7M210 109.8h3.7"/>
<path d="M210 111.6h3.7M210 115.3h3.7M210 113.5h3.7M210 117.1h3.7M228.5 102.4h3.7M228.5 107.9h3.7M228.5 109.8h3.7M228.5 111.6h3.7M228.5 115.3h3.7M228.5 113.5h3.7M228.5 117.1h3.7M228.5 100.5h3.7"/>
<path d="M228.5 104.2h3.7M228.5 106h3.7"/>
</g>
<path d="M214.6 96h2.2" fill="none" stroke="#000" stroke-width=".15"/>
<g fill="#004000" stroke="#004000" stroke-width=".3">
<circle cx="208.1" cy="111.6" r=".38"/>
<circle cx="206.2" cy="107.9" r=".38"/>
</g>
<g font-size="2.3">
<text x="25.3" y="84.5">ARD2</text>
<text x="76.6" y="86.9">U1</text>
<text x="141.4" y="86.9">U2</text>
<text x="213.5" y="86.9">U3</text>
<text x="34.4" y="151.6">RV1</text>
</g>
<text font-size="2.3" fill="#fff" x="23.1" y="109.7">www.TheEngineeringProjects.com</text>
<g font-size="1.8" fill="#fff">
<text x="20.1" y="118.2">ON</text>
<text x="43" y="123">ANALOG IN</text>
<text x="20.4" y="132.1">Reset BTN</text>
</g>
<g font-size="1.7" fill="#fff">
<text x="46.8" y="101.8" transform="rotate(-90 46.8 101.8)">~PD6/AIN0</text>
<text x="48.4" y="100.5" transform="rotate(-90 48.4 100.5)">~ PD5/T1</text>
<text x="52.5" y="101.8" transform="rotate(-90 52.5 101.8)">~PD3/INT1</text>
<text x="35.7" y="106.6" transform="rotate(-90 35.7 106.6)">~PB3/MOSI/OC2A</text>
<text x="37.4" y="104.7" transform="rotate(-90 37.4 104.7)">~PB2/SS/OC1B</text>
<text x="39.4" y="102.5" transform="rotate(-90 39.4 102.5)">~PB1/OC1A</text>
</g>
<g font-size="1.5">
<text x="39.5" y="65.9">RTS</text>
<text x="39.5" y="62.2">CTS</text>
<text x="39.5" y="69.6">TXD</text>
<text x="39.3" y="73.3">RXD</text>
<text x="25.3" y="86.6">ARDUINO UNO</text>
<text x="60.6" y="90">ARD_A4</text>
<text x="73.2" y="89.1">27</text>
<text x="77.7" y="90">SDA</text>
<text x="86.8" y="90">LED0</text>
<text x="93.4" y="89.1">6</text>
<text x="130.9" y="86.3">ARD_A4</text>
<text x="130.9" y="88.1">ARD_A5</text>
<text x="138" y="89.1">27</text>
<text x="142.5" y="90">SDA</text>
<text x="151.6" y="90">LED0</text>
<text x="158.2" y="89.1">6</text>
<text x="197.5" y="90">ARD_A4</text>
<text x="210.1" y="89.1">27</text>
<text x="214.6" y="90">SDA</text>
<text x="223.7" y="90">LED0</text>
<text x="230.3" y="89.1">6</text>
<text x="31.1" y="91.1" transform="rotate(-90 31.1 91.1)">13</text>
<text x="32.9" y="91.1" transform="rotate(-90 32.9 91.1)">12</text>
<text x="34.8" y="91.1" transform="rotate(-90 34.8 91.1)">11</text>
<text x="36.6" y="91.1" transform="rotate(-90 36.6 91.1)">10</text>
<text x="38.4" y="91.1" transform="rotate(-90 38.4 91.1)">9</text>
<text x="40.1" y="91.1" transform="rotate(-90 40.1 91.1)">8</text>
<text x="44" y="91.1" transform="rotate(-90 44 91.1)">7</text>
<text x="45.8" y="91.1" transform="rotate(-90 45.8 91.1)">6</text>
<text x="47.7" y="91.1" transform="rotate(-90 47.7 91.1)">5</text>
<text x="49.6" y="91.1" transform="rotate(-90 49.6 91.1)">4</text>
<text x="51.4" y="91.1" transform="rotate(-90 51.4 91.1)">3</text>
<text x="53.3" y="91.1" transform="rotate(-90 53.3 91.1)">2</text>
<text x="55.1" y="91.1" transform="rotate(-90 55.1 91.1)">1</text>
<text x="56.9" y="91.1" transform="rotate(-90 56.9 91.1)">0</text>
<text x="60.6" y="91.8">ARD_A5</text>
<text x="73.2" y="91">26</text>
<text x="77.7" y="91.8">SCL</text>
<text x="86.8" y="93.6">LED2</text>
<text x="86.8" y="95.5">LED3</text>
<text x="86.8" y="91.8">LED1</text>
<text x="93.4" y="92.8">8</text>
<text x="93.4" y="94.7">9</text>
<text x="93.4" y="91">7</text>
<text x="138" y="91">26</text>
<text x="142.5" y="91.8">SCL</text>
<text x="151.6" y="93.6">LED2</text>
<text x="151.6" y="95.5">LED3</text>
<text x="151.6" y="91.8">LED1</text>
<text x="158.2" y="92.8">8</text>
<text x="158.2" y="94.7">9</text>
<text x="158.2" y="91">7</text>
<text x="197.5" y="91.8">ARD_A5</text>
<text x="210.1" y="91">26</text>
<text x="214.6" y="91.8">SCL</text>
<text x="223.7" y="93.6">LED2</text>
<text x="223.7" y="95.5">LED3</text>
<text x="223.7" y="91.8">LED1</text>
<text x="230.3" y="92.8">8</text>
<text x="230.3" y="94.7">9</text>
<text x="230.3" y="91">7</text>
<text x="28.2" y="97.9" transform="rotate(-90 28.2 97.9)">AREF</text>
<text x="32" y="100.3" transform="rotate(-90 32 100.3)">PB5/SCK</text>
<text x="33.8" y="101.1" transform="rotate(-90 33.8 101.1)">PB4/MISO</text>
<text x="44.9" y="100.7" transform="rotate(-90 44.9 100.7)">PD7/AIN1</text>
<text x="54.1" y="100.6" transform="rotate(-90 54.1 100.6)">PD2/INT0</text>
<text x="73.2" y="96.5">23</text>
<text x="77.7" y="97.4">OE</text>
<text x="86.8" y="97.4">LED4</text>
<text x="86.8" y="99.2">LED5</text>
<text x="86.8" y="101">LED6</text>
<text x="93.4" y="96.5">10</text>
<text x="93.4" y="98.4">11</text>
<text x="93.4" y="100.2">12</text>
<text x="138" y="96.5">23</text>
<text x="142.5" y="97.4">OE</text>
<text x="151.6" y="97.4">LED4</text>
<text x="151.6" y="99.2">LED5</text>
<text x="151.6" y="101">LED6</text>
<text x="158.2" y="96.5">10</text>
<text x="158.2" y="98.4">11</text>
<text x="158.2" y="100.2">12</text>
<text x="210.1" y="96.5">23</text>
<text x="214.6" y="97.4">OE</text>
<text x="223.7" y="97.4">LED4</text>
<text x="223.7" y="99.2">LED5</text>
<text x="223.7" y="101">LED6</text>
<text x="230.3" y="96.5">10</text>
<text x="230.3" y="98.4">11</text>
<text x="230.3" y="100.2">12</text>
<text x="41" y="105.2" transform="rotate(-90 41 105.2)">PB0/ICP1/CLKO</text>
<text x="50.5" y="102.6" transform="rotate(-90 50.5 102.6)">PD4/T0/XCK</text>
<text x="73.2" y="102.1">25</text>
<text x="74" y="107.6">1</text>
<text x="77.7" y="102.9">EXTCLK</text>
<text x="86.8" y="102.9">LED7</text>
<text x="86.8" y="104.8">LED8</text>
<text x="86.8" y="106.6">LED9</text>
<text x="93.4" y="102.1">13</text>
<text x="93.4" y="103.9">15</text>
<text x="93.4" y="105.7">16</text>
<text x="93.4" y="107.6">17</text>
<text x="138" y="102.1">25</text>
<text x="138.8" y="107.6">1</text>
<text x="142.5" y="102.9">EXTCLK</text>
<text x="151.6" y="102.9">LED7</text>
<text x="151.6" y="104.8">LED8</text>
<text x="151.6" y="106.6">LED9</text>
<text x="158.2" y="102.1">13</text>
<text x="158.2" y="103.9">15</text>
<text x="158.2" y="105.7">16</text>
<text x="158.2" y="107.6">17</text>
<text x="210.1" y="102.1">25</text>
<text x="210.9" y="107.6">1</text>
<text x="214.6" y="102.9">EXTCLK</text>
<text x="223.7" y="102.9">LED7</text>
<text x="223.7" y="104.8">LED8</text>
<text x="223.7" y="106.6">LED9</text>
<text x="230.3" y="102.1">13</text>
<text x="230.3" y="103.9">15</text>
<text x="230.3" y="105.7">16</text>
<text x="230.3" y="107.6">17</text>
<text x="74" y="109.5">2</text>
<text x="74" y="111.3">3</text>
<text x="74" y="113.2">4</text>
<text x="77.7" y="108.5">A0</text>
<text x="77.7" y="110.3">A1</text>
<text x="77.7" y="112.1">A2</text>
<text x="85.9" y="108.5">LED10</text>
<text x="85.9" y="110.3">LED11</text>
<text x="85.9" y="112.1">LED12</text>
<text x="93.4" y="109.5">18</text>
<text x="93.4" y="111.3">19</text>
<text x="93.4" y="113.2">20</text>
<text x="138.8" y="109.5">2</text>
<text x="138.8" y="111.3">3</text>
<text x="138.8" y="113.2">4</text>
<text x="142.5" y="108.5">A0</text>
<text x="142.5" y="110.3">A1</text>
<text x="142.5" y="112.1">A2</text>
<text x="150.7" y="108.5">LED10</text>
<text x="150.7" y="110.3">LED11</text>
<text x="150.7" y="112.1">LED12</text>
<text x="158.2" y="109.5">18</text>
<text x="158.2" y="111.3">19</text>
<text x="158.2" y="113.2">20</text>
<text x="210.9" y="109.5">2</text>
<text x="210.9" y="111.3">3</text>
<text x="210.9" y="113.2">4</text>
<text x="214.6" y="108.5">A0</text>
<text x="214.6" y="110.3">A1</text>
<text x="214.6" y="112.1">A2</text>
<text x="222.8" y="108.5">LED10</text>
<text x="222.8" y="110.3">LED11</text>
<text x="222.8" y="112.1">LED12</text>
<text x="230.3" y="109.5">18</text>
<text x="230.3" y="111.3">19</text>
<text x="230.3" y="113.2">20</text>
<text x="73.2" y="116.8">24</text>
<text x="74" y="115">5</text>
<text x="77.7" y="115.9">A4</text>
<text x="77.7" y="114">A3</text>
<text x="77.7" y="117.7">A5</text>
<text x="85.9" y="114">LED13</text>
<text x="85.9" y="115.9">LED14</text>
<text x="85.9" y="117.7">LED15</text>
<text x="93.4" y="115">21</text>
<text x="93.4" y="116.8">22</text>
<text x="138" y="116.8">24</text>
<text x="138.8" y="115">5</text>
<text x="142.5" y="115.9">A4</text>
<text x="142.5" y="114">A3</text>
<text x="142.5" y="117.7">A5</text>
<text x="150.7" y="114">LED13</text>
<text x="150.7" y="115.9">LED14</text>
<text x="150.7" y="117.7">LED15</text>
<text x="158.2" y="115">21</text>
<text x="158.2" y="116.8">22</text>
<text x="210.1" y="116.8">24</text>
<text x="210.9" y="115">5</text>
<text x="214.6" y="115.9">A4</text>
<text x="214.6" y="114">A3</text>
<text x="214.6" y="117.7">A5</text>
<text x="222.8" y="114">LED13</text>
<text x="222.8" y="115.9">LED14</text>
<text x="222.8" y="117.7">LED15</text>
<text x="230.3" y="115">21</text>
<text x="230.3" y="116.8">22</text>
<text x="76.6" y="120.6">PCA9685</text>
<text x="141.4" y="120.6">PCA9685</text>
<text x="213.5" y="120.6">PCA9685</text>
<text x="34.3" y="130.3" transform="rotate(-90 34.3 130.3)">RESET</text>
<text x="38.1" y="130.3" transform="rotate(-90 38.1 130.3)">VCC</text>
<text x="39.9" y="130.3" transform="rotate(-90 39.9 130.3)">GND</text>
<text x="47.7" y="130.5" transform="rotate(-90 47.7 130.5)">PC0/ADC0</text>
<text x="49.5" y="130.5" transform="rotate(-90 49.5 130.5)">PC1/ADC1</text>
<text x="51.3" y="130.5" transform="rotate(-90 51.3 130.5)">PC2/ADC2</text>
<text x="53.2" y="130.5" transform="rotate(-90 53.2 130.5)">PC3/ADC3</text>
<text x="55.1" y="130.5" transform="rotate(-90 55.1 130.5)">PC4/ADC4/SDA</text>
<text x="56.9" y="130.5" transform="rotate(-90 56.9 130.5)">PC5/ADC5/SCL</text>
<text x="46.8" y="135.1" transform="rotate(-90 46.8 135.1)">A0</text>
<text x="48.6" y="135.1" transform="rotate(-90 48.6 135.1)">A1</text>
<text x="50.5" y="135.1" transform="rotate(-90 50.5 135.1)">A2</text>
<text x="52.3" y="135.1" transform="rotate(-90 52.3 135.1)">A3</text>
<text x="54.2" y="135.1" transform="rotate(-90 54.2 135.1)">A4</text>
<text x="56" y="135.1" transform="rotate(-90 56 135.1)">A5</text>
<text x="62.9" y="139.9">ARD_A4</text>
<text x="62.9" y="138">ARD_A5</text>
<text x="38.4" y="149.4" transform="rotate(-90 38.4 149.4)">ARD_VCC</text>
<text x="40.3" y="149.6" transform="rotate(-90 40.3 149.6)">ARD_GND</text>
<text x="171.6" y="155" transform="rotate(-90 171.6 155)">ARD_VCC</text>
<text x="173.5" y="155.2" transform="rotate(-90 173.5 155.2)">ARD_GND</text>
<text x="34.4" y="164.9">1k</text>
<text x="110.6" y="162.4" transform="rotate(-90 110.6 162.4)">ARD_VCC</text>
<text x="112.4" y="162.6" transform="rotate(-90 112.4 162.6)">ARD_GND</text>
<text x="247.5" y="162.4" transform="rotate(-90 247.5 162.4)">ARD_VCC</text>
<text x="249.3" y="162.6" transform="rotate(-90 249.3 162.6)">ARD_GND</text>
</g>
<g font-size="1.5" fill="#008000">
<text x="124.8" y="74.6">+88.8</text>
<text x="189.5" y="74.6">+88.8</text>
<text x="261.7" y="74.6">+88.8</text>
<text x="124.8" y="85.7">+88.8</text>
<text x="189.5" y="85.7">+88.8</text>
<text x="261.7" y="85.7">+88.8</text>
<text x="124.8" y="96.8">+88.8</text>
<text x="189.5" y="96.8">+88.8</text>
<text x="261.7" y="96.8">+88.8</text>
<text x="124.8" y="107.9">+88.8</text>
<text x="189.5" y="107.9">+88.8</text>
<text x="261.7" y="107.9">+88.8</text>
<text x="124.8" y="119">+88.8</text>
<text x="189.5" y="119">+88.8</text>
<text x="261.7" y="119">+88.8</text>
<text x="124.8" y="130.1">+88.8</text>
<text x="189.5" y="130.1">+88.8</text>
<text x="261.7" y="130.1">+88.8</text>
<text x="124.8" y="141.2">+88.8</text>
<text x="189.5" y="141.2">+88.8</text>
<text x="261.7" y="141.2">+88.8</text>
<text x="124.8" y="152.3">+88.8</text>
<text x="189.5" y="152.3">+88.8</text>
<text x="261.7" y="152.3">+88.8</text>
</g>
<g font-size="1.5" fill="#fff">
<text x="56" y="103.2" transform="rotate(-90 56 103.2)">TX PD1/TXD</text>
<text x="57.8" y="103.2" transform="rotate(-90 57.8 103.2)">RX PD0/RXD</text>
</g>
<g font-size="1.1" fill="#fff">
<text x="50.5" y="113.9" transform="rotate(-180 50.5 113.9)">ATMEGA328P-PU</text>
<text x="44.4" y="114.8" transform="rotate(-180 44.4 114.8)">1121</text>
</g>
<text font-size="1.1" fill="#c00000" x="32.7" y="158.9" transform="rotate(-90 32.7 158.9)">59%</text>
</svg>
